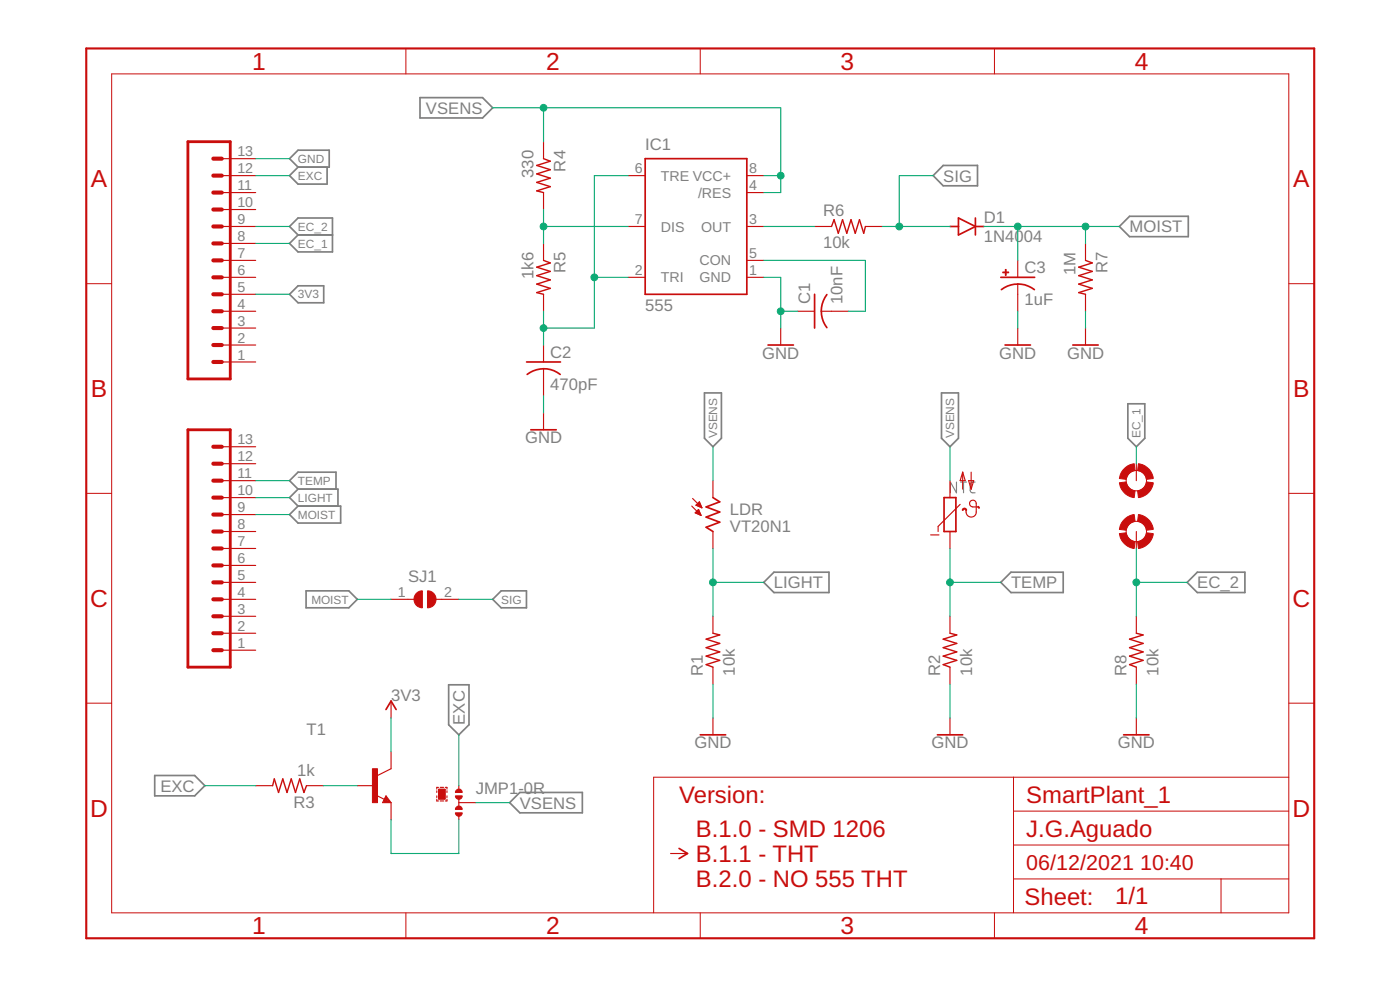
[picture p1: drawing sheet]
<svg xmlns="http://www.w3.org/2000/svg" width="210mm" height="148mm" viewBox="0 0 210 148" stroke-linecap="round" stroke-linejoin="round" font-family="sans-serif">
<path d="M143.4 72.2v1.6l-.9-1.6v1.6M144 72.2h.9M144.5 72.2v1.6M146.2 72.2h-.5l-.2 .4v1l.2 .2h.5" fill="none" stroke="#808080" stroke-width=".17"/>
<g fill="none" stroke="#808080" stroke-width=".25">
<path d="M63 14.6h9.3l1.6 1.6-1.6 1.5h-9.3zM43.4 23.8l1.3-1.3h4.7v2.5h-4.7zM43.4 33.9l1.3-1.2h5.1v5h-5.1l-1.3-1.2 1.3-1.3zM44.7 25l-1.3 1.3 1.3 1.3h4.3v-2.6M44.7 35.2h5.1M141.4 24.8h5.2v3h-5.2l-1.5-1.5zM167.8 33.9l1.6-1.5h8.8v3.1h-8.8zM43.4 44.1l1.3-1.3h3.8v2.6h-3.8zM105.6 58.9h2.6v6.8l-1.3 1.2-1.3-1.2zM141.2 58.9h2.5v6.8l-1.3 1.2-1.2-1.2zM44.7 73.3l-1.3 1.2 1.3 1.3M44.7 73.3h6v2.5"/>
<path d="M44.7 75.8h6.4v2.6h-6.4l-1.3-1.3zM44.7 73.3l-1.3-1.3 1.3-1.3h5.7v2.6M169.1 60.5h2.5v5.2l-1.2 1.2-1.3-1.2zM45.9 88.5h6.4l1.3 1.3-1.3 1.3h-6.4zM73.9 89.8l1.2-1.3h3.8v2.6h-3.8zM114.5 87.2l1.5-1.5h8.3v3.1h-8.3zM150.1 87.2l1.5-1.5h7.8v3.1h-7.8zM179.5 85.7h7.1v3.1h-7.1l-1.5-1.6zM23.2 116.2h6l1.5 1.5-1.5 1.5h-6zM67.3 102.6h3v6l-1.5 1.5-1.5-1.5zM76.4 120.2l1.5-1.5h9.4v3.1h-9.4z"/>
</g>
<g fill="none" stroke="#c90d0c" stroke-width=".15">
<path d="M16.7 11.1h176.5v125.7h-176.5zM60.9 7.3v3.8M105 7.3v3.8M149.1 7.3v3.8M12.9 42.5h3.8M193.2 42.5h3.8M12.9 73.9h3.8M193.2 73.9h3.8M12.9 105.3h3.8M152 116.4v20.4M193.2 116.4h-95.2v20.4M193.2 105.3h3.8"/>
<path d="M60.9 136.8v3.8M105 136.8v3.8M149.1 136.8v3.8M152 131.7h41.2M152 126.6h41.2M152 121.5h41.2M183.1 131.7v5.1"/>
<circle cx="170.4" cy="72" r="1.52"/>
<circle cx="170.4" cy="79.6" r="1.52"/>
</g>
<path d="M12.9 7.3h184.1v133.3h-184.1z" fill="none" stroke="#c90d0c" stroke-width=".32"/>
<path d="M28.2 21.2h6.3v35.6h-6.3zM28.2 64.4h6.3v35.5h-6.3z" fill="none" stroke="#c90d0c" stroke-width=".42"/>
<g fill="none" stroke="#c90d0c" stroke-width=".61">
<path d="M32 39h1.3M32 36.5h1.3M32 33.9h1.3M32 31.4h1.3M32 28.9h1.3M32 26.3h1.3M32 23.8h1.3M32 49.1h1.3M32 51.7h1.3M32 54.2h1.3M32 44.1h1.3M32 46.6h1.3"/>
<path d="M32 41.6h1.3M32 79.6h1.3M32 77.1h1.3M32 74.5h1.3M32 72h1.3M32 69.5h1.3M32 66.9h1.3M32 92.3h1.3M32 94.9h1.3M32 97.4h1.3M32 87.2h1.3M32 89.8h1.3"/>
<path d="M32 84.7h1.3M32 82.2h1.3"/>
</g>
<g fill="none" stroke="#c90d0c" stroke-width=".17">
<path d="M33.3 39h5M33.3 36.5h5M33.3 33.9h5M33.3 31.4h5M33.3 28.9h5M33.3 26.3h5M33.3 23.8h5M81.5 21.2v2.6M81.5 28.9v2.5M81.5 36.5v2.5M94.2 33.9h2.5M94.2 26.3h2.5"/>
<path d="M112 39h2.5M112 33.9h2.5M112 28.9h2.5M112 26.3h2.5M122.1 33.9h2.6M129.8 33.9h2.5M152.6 39v2.6M162.8 36.5v2.5M33.3 54.2h5M33.3 51.7h5M33.3 49.1h5M33.3 46.6h5"/>
<path d="M33.3 44.1h5M33.3 41.6h5M81.5 44.1v2.5M81.5 51.7v2.5M81.5 55.2v4.1M94.2 41.6h2.5M112 41.6h2.5M117.1 49.1v2.6M119.6 46.6h2.5M123.1 46.6h4.1M152.6 42.6v4M152.6 49.1v2.6"/>
<path d="M162.8 44.1v2.5M162.8 49.1v2.6M33.3 79.6h5M33.3 77.1h5M33.3 74.5h5M33.3 72h5M33.3 69.5h5M33.3 66.9h5M81.5 61.8v2.6M103.7 75.8l1.4 1.4M103.8 74.7l1.4 1.4M104.2 76.8l.5-.5 .4 .9z"/>
<path d="M104.3 76.8h.6M104.4 76.9h.6M104.4 75.7l.8 .4M104.4 75.7h.7M104.4 76.6h.5M104.5 75.6h.5M104.5 76.5h.3M104.6 75.8h.5M104.6 75.4h.4M104.6 77h.4M104.6 76.4h.2M104.7 75.3h.2"/>
<path d="M104.8 75.2h.1M104.9 75.2l-.5 .5M104.9 75.2l.3 .9M104.9 75.9h.3M104.9 77.1h.2M105.2 76.1h.1M106.9 72v2.5M106.9 79.6v2.6M142.4 72v2.5M142.4 79.6v2.6M144 75.6l-3.3 3.3v.7M144.3 70.7l.4 1.3h-.7z"/>
<path d="M144.3 70.7v2.6M145.2 72h.8l-.4 1.3zM145.6 70.7v2.6M146.6 75.9h-.7a.5 .5 0 0 1-.5-.5 .5 .5 0 0 1 .5-.5 .5 .5 0 0 1 .5 .5v1.3a.78 .78 0 0 1-.9 .8 .78 .78 0 0 1-.7-1M170.4 69.5v2.5M170.4 79.6v2.6M33.3 97.4h5M33.3 94.9h5M33.3 92.3h5M33.3 89.8h5M33.3 87.2h5M33.3 84.7h5"/>
<path d="M33.3 82.2h5M58.6 89.8h3.5M65.4 89.8h3.4M106.9 92.3v2.6M106.9 99.9v2.6M139.5 80.1h1.3M142.4 92.3v2.6M142.4 99.9v2.6M170.4 92.3v2.6M170.4 99.9v2.6M38.3 117.7h2.6M46 117.7h2.5"/>
<path d="M53.6 117.7h2.5M56.4 119.1l1.2 .7M57.9 119.2l.7 1h-1.2zM58.6 112.6v2.6l-2 1M58.6 105v2.6M65.5 119.7v.3h.2M65.5 118.5v.2M65.5 119.2v.3M65.7 118h-.2v.2M66 118h.5M66 120h.5M66.8 118h.2v.2"/>
<path d="M67 119.7v.3h-.2M67 118.5v.2M67 119.2v.3M68.8 117.7v.8M68.8 119.7v1.1M106.9 107.6v2.5M142.4 107.6v2.5M170.4 107.6v2.5M58.6 120.2v2.6M68.8 120.2h2.5M68.8 122v.8M100.5 127.9h2.6"/>
</g>
<g fill="none" stroke="#c90d0c" stroke-width=".25">
<path d="M96.7 23.8h15.3v20.3h-15.3zM142.4 33.9h1.3M143.7 32.7l2.5 1.2-2.5 1.3zM146.2 32.7v2.5M146.2 33.9h1.3M79 54.2h5M79 56.1a4 4 0 0 1 5 0M115.1 51.7h3.9M122.1 44.1v5M124 44.1a4 4 0 0 0 0 5M150.1 41.6h5M150.7 51.7h3.8"/>
<path d="M152.6 42.5a3.9 3.9 0 0 1 2.5 .9M152.6 42.6a3.9 3.9 0 0 0-2.5 .8M160.8 51.7h3.9M79.6 64.4h3.8M106.9 74.5l1 .7-2 .7 2 .8-2 .8 2 .7-2 .8 1 .6M141.5 74.5h1.8v5.1h-1.8zM57.9 119.7l.1 .3h-.4l.3-.5 .5 .6h-.8M57.9 106.3l.7-1.3 .8 1.3M105 110.1h3.8M140.5 110.1h3.8M168.5 110.1h3.8M101.8 127.1l1.3 .8-1.3 .7"/>
</g>
<g fill="#c90d0c" stroke="#c90d0c" stroke-width=".15">
<path d="M144.3 76.2a.34 .34 0 0 1 .4-.1 .34 .34 0 0 1 .2 .4l-.3-.2-.3 .2z" fill-rule="evenodd"/>
<path d="M146.6 75.9l.2 .1v.2l-.2-.2z" fill-rule="evenodd"/>
<path d="M68.3 118.5a.51 .51 0 0 1 .6-.3 .51 .51 0 0 1 .4 .5h-1z" fill-rule="evenodd"/>
<path d="M68.3 121a.51 .51 0 0 1 .6-.2 .51 .51 0 0 1 .4 .5h-1z" fill-rule="evenodd"/>
<path d="M68.3 119.2h1a.51 .51 0 0 1-.5 .6 .51 .51 0 0 1-.5-.6z" fill-rule="evenodd"/>
<path d="M68.3 121.8h1a.51 .51 0 0 1-.5 .5 .51 .51 0 0 1-.5-.5z" fill-rule="evenodd"/>
<path d="M64.1 88.5a1.27 1.27 0 0 1 1.3 1.3 1.27 1.27 0 0 1-1.3 1.3z" fill-rule="evenodd"/>
<path d="M62.4 88.9a1.14 1.14 0 0 1 .9-.4v2.6a1.27 1.27 0 0 1-1.1-.8 1.27 1.27 0 0 1 .2-1.4z" fill-rule="evenodd"/>
<path d="M170.6 73.5a1.46 1.46 0 0 0 1.3-1.3l1 .1a2.52 2.52 0 0 1-2.2 2.2z" fill-rule="evenodd"/>
<path d="M170.7 69.5a2.59 2.59 0 0 1 2.2 2.2l-1 .1a1.51 1.51 0 0 0-1.3-1.3z" fill-rule="evenodd"/>
<path d="M168.4 70.4a2.47 2.47 0 0 1 1.7-.9l.1 1a1.57 1.57 0 0 0-1.4 1.3l-1-.1a2.34 2.34 0 0 1 .6-1.3z" fill-rule="evenodd"/>
<path d="M167.8 72.3l1-.1a1.51 1.51 0 0 0 1.4 1.3l-.1 1a2.52 2.52 0 0 1-2.3-2.2z" fill-rule="evenodd"/>
<path d="M168.4 78a2.47 2.47 0 0 1 1.7-.9l.1 1a1.57 1.57 0 0 0-1.4 1.3l-1-.1a2.34 2.34 0 0 1 .6-1.3z" fill-rule="evenodd"/>
<path d="M167.8 79.9l1-.1a1.57 1.57 0 0 0 1.4 1.4l-.1 1a2.59 2.59 0 0 1-2.3-2.3z" fill-rule="evenodd"/>
<path d="M170.6 81.2a1.51 1.51 0 0 0 1.3-1.4l1 .1a2.52 2.52 0 0 1-2.2 2.3z" fill-rule="evenodd"/>
<path d="M170.7 77.1a2.59 2.59 0 0 1 2.2 2.2l-1 .1a1.51 1.51 0 0 0-1.3-1.3z" fill-rule="evenodd"/>
</g>
<path d="M81.5 23.8l1 .4-2 .6 2 .6-2 .7 2 .6-2 .6 2 .7-2 .6 1 .3M81.5 39l1 .4-2 .6 2 .7-2 .6 2 .6-2 .7 2 .6-2 .6 1 .3M124.7 33.9l.4-1 .6 2 .6-2 .7 2 .6-2 .6 2 .7-2 .6 2 .3-1M162.8 39l1 .4-2.1 .6 2.1 .7-2.1 .6 2.1 .6-2.1 .7 2.1 .6-2.1 .6 1.1 .3M106.9 94.9l1 .2-2 .7 2 .6-2 .6 2 .7-2 .6 2 .6-2 .7 1 .3M142.4 94.9l1 .2-2 .7 2 .6-2 .6 2 .7-2 .6 2 .6-2 .7 1 .3M170.4 94.9l1 .2-2 .7 2 .6-2 .6 2 .7-2 .6 2 .6-2 .7 1 .3M40.9 117.7l.2-1 .7 2 .6-2 .6 2 .7-2 .6 2 .6-2 .7 2 .4-1" fill="none" stroke="#c90d0c" stroke-width=".21"/>
<g fill="#c90d0c" stroke="#c90d0c" stroke-width=".15">
<path d="M55.8 115.2h.8v5h-.8z"/>
<path d="M150.3 40.7h.9v.2h-.9z"/>
<path d="M150.7 40.4h.2v.9h-.2z"/>
<path d="M65.7 118.2h1.1v1.5h-1.1z"/>
</g>
<g fill="none" stroke="#0dab76" stroke-width=".17">
<path d="M73.9 16.2h43.2v12.7h-2.6M81.5 16.2v5M38.3 23.8h5.1M38.3 33.9h5.1M38.3 26.3h5.1M38.3 36.5h5.1M81.5 31.4v5.1M81.5 33.9h12.7M94.2 26.3h-5.1v22.8h-7.6M114.5 39h15.3v7.6h-2.6M114.5 33.9h7.6M114.5 26.3h2.6"/>
<path d="M132.3 33.9h10.1M139.9 26.3h-5.1v7.6M147.5 33.9h20.3M152.6 33.9v5.1M162.8 33.9v2.6M38.3 44.1h5.1M81.5 46.6v5.1M81.5 59.3v2.5M89.1 41.6h5.1M114.5 41.6h2.6v7.5M117.1 46.6h2.5M152.6 46.6v2.5"/>
<path d="M162.8 46.6v2.5M38.3 74.5h5.1M38.3 72h5.1M38.3 77.1h5.1M106.9 66.9v5.1M142.4 66.9v5.1M170.4 66.9v2.6M53.6 89.8h5M68.8 89.8h5.1M106.9 82.2v10.1M106.9 87.2h7.6M142.4 82.2v10.1"/>
<path d="M142.4 87.2h7.7M170.4 82.2v10.1M170.4 87.2h7.6M30.7 117.7h7.6M48.5 117.7h5.1M58.6 107.6v5M68.8 110.1v7.6M106.9 102.5v5.1M142.4 102.5v5.1M170.4 102.5v5.1M58.6 122.8v5.1h10.2v-5.1M71.3 120.2h5.1"/>
</g>
<g fill="#0dab76" stroke="#0dab76" stroke-width=".15">
<circle cx="117.1" cy="46.6" r=".51"/>
<circle cx="134.8" cy="33.9" r=".51"/>
<circle cx="106.9" cy="87.2" r=".51"/>
<circle cx="142.4" cy="87.2" r=".51"/>
<circle cx="81.5" cy="49.1" r=".51"/>
<circle cx="89.1" cy="41.6" r=".51"/>
<circle cx="81.5" cy="33.9" r=".51"/>
<circle cx="152.6" cy="33.9" r=".51"/>
<circle cx="162.8" cy="33.9" r=".51"/>
<circle cx="170.4" cy="87.2" r=".51"/>
<circle cx="81.5" cy="16.2" r=".51"/>
<circle cx="117.1" cy="26.3" r=".51"/>
</g>
<g font-size="3.7" fill="#c90d0c">
<text x="37.8" y="10.5">1</text>
<text x="81.9" y="10.5">2</text>
<text x="126" y="10.5">3</text>
<text x="170.2" y="10.5">4</text>
<text x="13.6" y="28.1">A</text>
<text x="193.9" y="28.1">A</text>
<text x="13.6" y="59.5">B</text>
<text x="193.9" y="59.5">B</text>
<text x="13.5" y="90.9">C</text>
<text x="193.8" y="90.9">C</text>
<text x="13.5" y="122.3">D</text>
<text x="193.8" y="122.3">D</text>
<text x="37.8" y="140">1</text>
<text x="81.9" y="140">2</text>
<text x="126" y="140">3</text>
<text x="170.2" y="140">4</text>
</g>
<g font-size="3.6" fill="#c90d0c">
<text x="101.8" y="120.3">Version:</text>
<text x="104.4" y="125.3">B.1.0 - SMD 1206</text>
<text x="153.9" y="125.3">J.G.Aguado</text>
<text x="153.9" y="120.3">SmartPlant_1</text>
<text x="104.4" y="129.1">B.1.1 - THT</text>
<text x="104.4" y="133">B.2.0 - NO 555 THT</text>
<text x="153.6" y="135.6">Sheet:</text>
<text x="167.2" y="135.5">1/1</text>
</g>
<g font-size="3.2" fill="#c90d0c">
<text x="153.9" y="130.4">06/12/2021</text>
<text x="170.9" y="130.4">10:40</text>
</g>
<g font-size="2.5" fill="#808080">
<text x="63.9" y="17">VSENS</text>
<text x="96.7" y="22.5">IC1</text>
<text x="80" y="26.7" transform="rotate(-90 80 26.7)">330</text>
<text x="84.8" y="25.7" transform="rotate(-90 84.8 25.7)">R4</text>
<text x="141.4" y="27.2">SIG</text>
<text x="123.4" y="32.4">R6</text>
<text x="147.5" y="33.4">D1</text>
<text x="169.4" y="34.8">MOIST</text>
<text x="80" y="41.8" transform="rotate(-90 80 41.8)">1k6</text>
<text x="84.8" y="40.9" transform="rotate(-90 84.8 40.9)">R5</text>
<text x="123.4" y="37.2">10k</text>
<text x="147.5" y="36.2">1N4004</text>
<text x="153.6" y="40.9">C3</text>
<text x="161.2" y="41.2" transform="rotate(-90 161.2 41.2)">1M</text>
<text x="166" y="40.9" transform="rotate(-90 166 40.9)">R7</text>
<text x="96.7" y="46.6">555</text>
<text x="121.5" y="45.6" transform="rotate(-90 121.5 45.6)">C1</text>
<text x="126.3" y="45.6" transform="rotate(-90 126.3 45.6)">10nF</text>
<text x="153.6" y="45.7">1uF</text>
<text x="82.5" y="53.6">C2</text>
<text x="114.3" y="53.7">GND</text>
<text x="149.8" y="53.7">GND</text>
<text x="160" y="53.7">GND</text>
<text x="82.5" y="58.4">470pF</text>
<text x="78.7" y="66.4">GND</text>
<text x="109.4" y="77.1">LDR</text>
<text x="109.4" y="79.6">VT20N1</text>
<text x="61.2" y="87.2">SJ1</text>
<text x="116" y="88.1">LIGHT</text>
<text x="151.6" y="88.1">TEMP</text>
<text x="179.5" y="88.1">EC_2</text>
<text x="105.4" y="101.2" transform="rotate(-90 105.4 101.2)">R1</text>
<text x="110.2" y="101.2" transform="rotate(-90 110.2 101.2)">10k</text>
<text x="140.9" y="101.2" transform="rotate(-90 140.9 101.2)">R2</text>
<text x="145.7" y="101.2" transform="rotate(-90 145.7 101.2)">10k</text>
<text x="168.9" y="101.2" transform="rotate(-90 168.9 101.2)">R8</text>
<text x="173.7" y="101.2" transform="rotate(-90 173.7 101.2)">10k</text>
<text x="58.6" y="105">3V3</text>
<text x="45.9" y="110.1">T1</text>
<text x="69.7" y="108.6" transform="rotate(-90 69.7 108.6)">EXC</text>
<text x="104.1" y="112.1">GND</text>
<text x="139.7" y="112.1">GND</text>
<text x="167.6" y="112.1">GND</text>
<text x="24" y="118.6">EXC</text>
<text x="44.6" y="116.2">1k</text>
<text x="71.3" y="119">JMP1-0R</text>
<text x="44" y="121">R3</text>
<text x="77.9" y="121.1">VSENS</text>
</g>
<g font-size="2.1" fill="#808080">
<text x="35.6" y="23.4">13</text>
<text x="35.6" y="28.5">11</text>
<text x="35.6" y="26">12</text>
<text x="95.2" y="26">6</text>
<text x="99.1" y="27.1">TRE VCC+</text>
<text x="104.7" y="29.6">/RES</text>
<text x="112.3" y="26">8</text>
<text x="112.3" y="28.5">4</text>
<text x="35.6" y="33.6">9</text>
<text x="35.6" y="31">10</text>
<text x="95.2" y="33.6">7</text>
<text x="99.1" y="34.7">DIS</text>
<text x="105.1" y="34.7">OUT</text>
<text x="112.3" y="33.6">3</text>
<text x="35.6" y="41.2">6</text>
<text x="35.6" y="38.6">7</text>
<text x="35.6" y="36.1">8</text>
<text x="95.2" y="41.2">2</text>
<text x="104.9" y="39.8">CON</text>
<text x="112.3" y="41.2">1</text>
<text x="112.3" y="38.6">5</text>
<text x="35.6" y="46.3">4</text>
<text x="35.6" y="43.7">5</text>
<text x="99.1" y="42.3">TRI</text>
<text x="104.9" y="42.3">GND</text>
<text x="35.6" y="53.9">1</text>
<text x="35.6" y="51.3">2</text>
<text x="35.6" y="48.8">3</text>
<text x="35.6" y="71.7">11</text>
<text x="35.6" y="69.1">12</text>
<text x="35.6" y="66.6">13</text>
<text x="35.6" y="76.7">9</text>
<text x="35.6" y="74.2">10</text>
<text x="35.6" y="81.8">7</text>
<text x="35.6" y="79.3">8</text>
<text x="35.6" y="89.4">4</text>
<text x="35.6" y="86.9">5</text>
<text x="35.6" y="84.4">6</text>
<text x="59.6" y="89.4">1</text>
<text x="66.6" y="89.4">2</text>
<text x="35.6" y="94.5">2</text>
<text x="35.6" y="92">3</text>
<text x="35.6" y="97">1</text>
</g>
<g font-size="1.8" fill="#808080">
<text x="44.7" y="24.4">GND</text>
<text x="44.7" y="26.9">EXC</text>
<text x="44.7" y="34.6">EC_2</text>
<text x="44.7" y="37.1">EC_1</text>
<text x="44.7" y="44.7">3V3</text>
<text x="107.5" y="65.7" transform="rotate(-90 107.5 65.7)">VSENS</text>
<text x="143.1" y="65.7" transform="rotate(-90 143.1 65.7)">VSENS</text>
<text x="171" y="65.7" transform="rotate(-90 171 65.7)">EC_1</text>
<text x="44.7" y="75.2">LIGHT</text>
<text x="44.7" y="72.6">TEMP</text>
<text x="44.7" y="77.7">MOIST</text>
<text x="46.7" y="90.4">MOIST</text>
<text x="75.1" y="90.4">SIG</text>
</g>
</svg>
